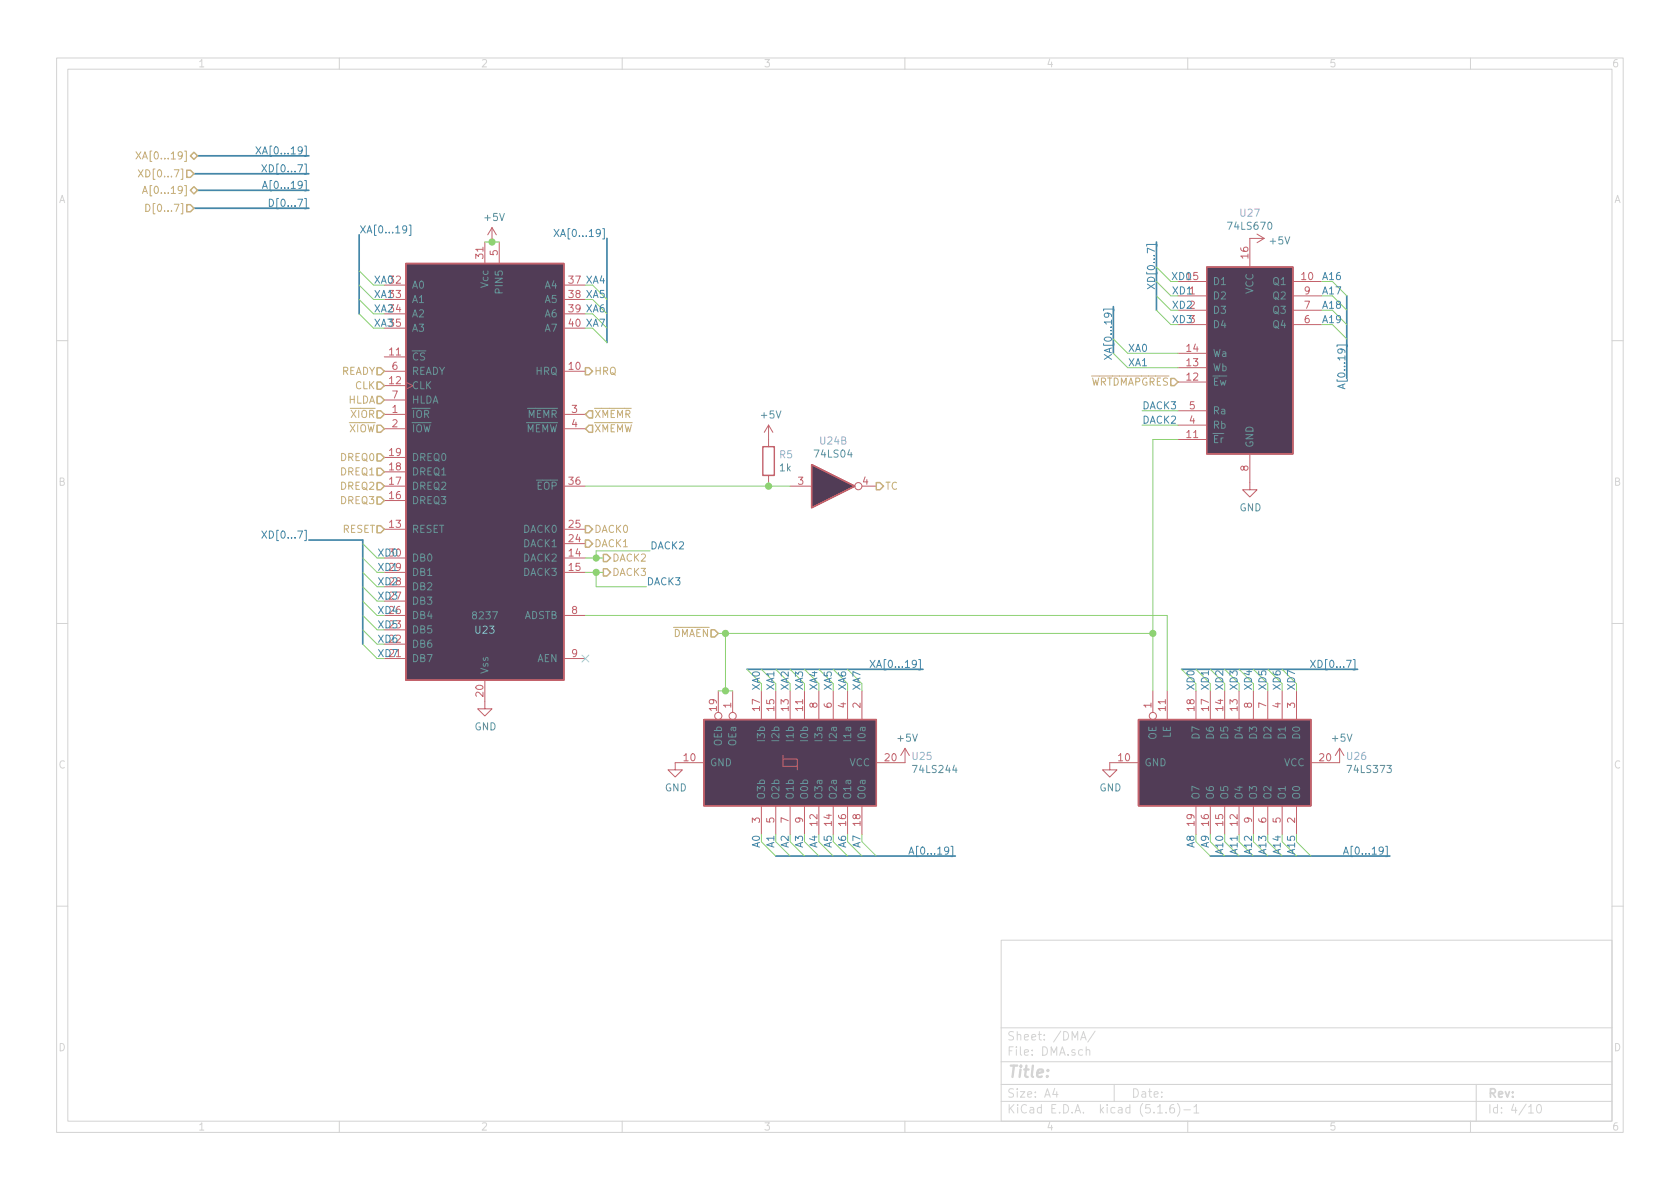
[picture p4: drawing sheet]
<svg xmlns="http://www.w3.org/2000/svg" width="297mm" height="210mm" viewBox="0 0 297 210" stroke-linecap="round" stroke-linejoin="round" font-family="sans-serif">
<g fill="none" stroke="#d3d3d3" stroke-width=".18">
<path d="M10 10.3h277v189.9h-277zM12 12.2h273v186.1h-273zM60 10.3v1.9M110 10.3v1.9M160 10.3v1.9M210 10.3v1.9M260 10.3v1.9M10 60.2h2M285 60.2h2M10 110.3h2M285 110.3h2M11.4 134.6a.62 .62 0 0 0-.9 .5 .62 .62 0 0 0 .7 .7l.2-.1"/>
<path d="M10 160.2h2M177 166.3h108v32h-108zM285 160.2h2M60 198.3v1.9M110 198.3v1.9M160 198.3v1.9M177 194.8h108M177 191.8h108M177 187.8h108M177 181.8h108M186.5 192.5l-.4 1h1M186.8 193v1"/>
<path d="M191.1 183.9l.5-1.5 .4 1.5M191.2 183.5h.7M192 185.7l.3-.1 .3 .1 .1 .9M192 185.1v1.5M193.6 182.3l-1.3 2M197 191.8v3M204.7 196.8h.8M206.2 196.7v.1M207.5 195.3a.59 .59 0 0 0-.7 .7v.5l.2 .2 .4 .1 .2-.1 .1-.5-.2-.2-.4-.1-.3 .3M208.2 195.1a1.71 1.71 0 0 1 0 2.3M209.3 196.3h1.2M210 198.3v1.9"/>
<path d="M211.1 195.8l.4-.5v1.5M211.1 196.8h.9M260 198.3v1.9M261 191.8v6.5M270.3 195.8l.4-.5v1.5M270.3 196.8h.8M271.8 195.5l.4-.2a.94 .94 0 0 1 0 1.5 .79 .79 0 0 1-.4-1.3z"/>
</g>
<g fill="#513c56" stroke="#513c56" stroke-width=".18">
<path d="M124.5 127.2h30.4v15.3h-30.4z"/>
<path d="M143.5 82.2l7.6 3.8-7.6 3.8z"/>
<path d="M201.3 127.2h30.5v15.3h-30.5z"/>
<path d="M213.4 47.2h15.2v33.1h-15.2z"/>
<path d="M71.8 46.6h27.9v73.7h-27.9z"/>
</g>
<path d="M71.8 46.6h27.9v73.7h-27.9zM213.4 47.2h15.2v33.1h-15.2zM134.9 79h2v5.1h-2zM143.5 82.2l7.6 3.8-7.6 3.8zM124.5 127.2h30.4v15.3h-30.4zM201.3 127.2h30.5v15.3h-30.5z" fill="none" stroke="#c4626b" stroke-width=".25"/>
<g fill="none" stroke="#c4626b" stroke-width=".18">
<path d="M67.9 50.4h3.9M67.9 53h3.9M67.9 55.5h3.9M67.9 58h3.9M85.7 42.8v3.8M87 40.3l-.8 1.2M87 40.3v2.5M87 40.3l.8 1.2M88.3 42.8v3.8M99.7 50.4h3.8M99.7 53h3.8M99.7 55.5h3.8"/>
<path d="M99.7 58h3.8M208.3 52.3h5.1M208.3 49.8h5.1M208.3 54.9h5.1M208.3 57.4h5.1M222.2 41.4l1.3 .8M223.5 42.2h-2.5v5M223.5 42.2l-1.3 .7M228.6 52.3h5.1M228.6 49.8h5.1M228.6 54.9h5.1M228.6 57.4h5.1"/>
<path d="M67.9 73.3h3.9M67.9 65.7h3.9M67.9 63.1h3.9M67.9 68.2h3.9M67.9 75.8h3.9M67.9 70.7h3.9M71.8 67.6l1.2 .6-1.2 .6M99.7 73.3h3.8M99.7 65.7h3.8M99.7 75.8h3.8M135.9 75.2v3.8M135.9 75.2l-.8 1.2"/>
<path d="M135.9 75.2l.8 1.2M208.3 77.7h5.1M208.3 67.6h5.1M208.3 65h5.1M208.3 62.5h5.1M208.3 75.2h5.1M208.3 72.6h5.1M67.9 86h3.9M67.9 93.6h3.9M67.9 98.7h3.9M67.9 88.5h3.9M67.9 83.4h3.9"/>
<path d="M67.9 80.9h3.9M99.7 86h3.8M99.7 93.6h3.8M99.7 98.7h3.8M99.7 96.1h3.8M135.9 84.1v1.2M139.7 86h3.8M152.4 86h2.5M221 80.3v6.3h1.2l-1.2 1.3-1.3-1.3h1.3M67.9 101.2h3.9M67.9 116.5h3.9M67.9 113.9h3.9"/>
<path d="M67.9 111.4h3.9M67.9 108.8h3.9M67.9 106.3h3.9M67.9 103.8h3.9M99.7 101.2h3.8M99.7 116.5h3.8M99.7 108.8h3.8M85.7 120.3v5h1.3l-1.3 1.3-1.2-1.3h1.2M124.5 134.9h-5.1v1.2h1.2l-1.2 1.3-1.3-1.3h1.3M127 122.2v3.8M129.5 122.2v3.8M134.6 122.2v5"/>
<path d="M137.2 122.2v5M138.4 134.2h2.6v1.3M138.4 133.6v1.9h2.6v.6M139.7 122.2v5M142.2 122.2v5M144.8 122.2v5M147.3 122.2v5M149.9 122.2v5M152.4 122.2v5M160 132.3v2.6h-5.1M160 132.3l-.7 1.3M160 132.3l.8 1.3"/>
<path d="M201.3 134.9h-5.1v1.2h1.3l-1.3 1.3-1.3-1.3h1.3M203.8 122.2v3.8M206.4 122.2v5M211.5 122.2v5M214 122.2v5M216.5 122.2v5M219.1 122.2v5M221.6 122.2v5M224.2 122.2v5M226.7 122.2v5M229.2 122.2v5M236.9 132.3v2.6h-5.1"/>
<path d="M236.9 132.3l-.8 1.3M236.9 132.3l.7 1.3M134.6 142.5v5.1M137.2 142.5v5.1M139.7 142.5v5.1M142.2 142.5v5.1M144.8 142.5v5.1M147.3 142.5v5.1M149.9 142.5v5.1M152.4 142.5v5.1M211.5 142.5v5.1M214 142.5v5.1"/>
<path d="M216.5 142.5v5.1M219.1 142.5v5.1M221.6 142.5v5.1M224.2 142.5v5.1M226.7 142.5v5.1M229.2 142.5v5.1"/>
<circle cx="151.8" cy="86" r=".63"/>
<circle cx="127" cy="126.6" r=".63"/>
<circle cx="129.5" cy="126.6" r=".63"/>
<circle cx="203.8" cy="126.6" r=".63"/>
</g>
<g fill="none" stroke="#4487aa" stroke-width=".3">
<path d="M34.3 30.7h20.3M34.3 36.8h20.3M34.9 33.6h19.7M34.9 27.6h19.7M63.5 41.5v14M107.3 42.2v18.4M196.8 54.2v8.3M204.5 42.8v12.1M238.1 52.3v14.6M54.6 95.5h9.5v18.4M132.1 118.4h31.1M208.9 118.4h31.1"/>
<path d="M137.2 151.4h31.7M214 151.4h31.7"/>
</g>
<g fill="none" stroke="#8dd272" stroke-width=".18">
<path d="M63.5 55.5l2.5 2.5M63.5 47.9l2.5 2.5M63.5 50.4l2.5 2.6M63.5 53l2.5 2.5M85.7 42.8h2.6M104.8 50.4l2.5 2.6M104.8 53l2.5 2.5M104.8 55.5l2.5 2.5M104.8 58l2.5 2.6M196.8 59.9l2.6 2.6h8.9M204.5 54.9l2.5 2.5M204.5 52.3l2.5 2.6"/>
<path d="M204.5 49.8l2.5 2.5M204.5 47.2l2.5 2.6M235.6 54.9l2.5 2.5M235.6 49.8l2.5 2.5M235.6 52.3l2.5 2.6M235.6 57.4l2.5 2.5M196.8 62.5l2.6 2.5h8.9M201.9 75.2h6.4M201.9 72.6h6.4M208.3 77.7h-4.5v44.5M64.1 98.7l2.6 2.5M64.1 96.1l2.6 2.6"/>
<path d="M103.5 86h36.2M103.5 98.7h3.2M114.9 97.4h-9.5v1.3M135.9 85.3v.7M64.1 106.3l2.6 2.5M64.1 111.4l2.6 2.5M64.1 108.8l2.6 2.6M64.1 103.8l2.6 2.5M64.1 101.2l2.6 2.6M64.1 113.9l2.6 2.6M103.5 108.8h102.9v13.4M103.5 101.2h3.2"/>
<path d="M105.4 101.2v2.6h8.9M127 112h76.8M128.3 112v10.2M132.1 118.4l2.5 2.5M134.6 118.4l2.6 2.5M137.2 118.4l2.5 2.5M139.7 118.4l2.5 2.5M142.2 118.4l2.6 2.5M144.8 118.4l2.5 2.5M147.3 118.4l2.6 2.5M149.9 118.4l2.5 2.5M208.9 118.4l2.6 2.5"/>
<path d="M211.5 118.4l2.5 2.5M214 118.4l2.5 2.5M216.5 118.4l2.6 2.5M219.1 118.4l2.5 2.5M221.6 118.4l2.6 2.5M224.2 118.4l2.5 2.5M226.7 118.4l2.5 2.5M127 122.2h2.5M134.6 148.8l2.6 2.6M137.2 148.8l2.5 2.6M139.7 148.8l2.5 2.6M142.2 148.8l2.6 2.6"/>
<path d="M144.8 148.8l2.5 2.6M147.3 148.8l2.6 2.6M149.9 148.8l2.5 2.6M152.4 148.8l2.5 2.6M211.5 148.8l2.5 2.6M214 148.8l2.5 2.6M216.5 148.8l2.6 2.6M219.1 148.8l2.5 2.6M221.6 148.8l2.6 2.6M224.2 148.8l2.5 2.6M226.7 148.8l2.5 2.6M229.2 148.8l2.6 2.6"/>
</g>
<g fill="none" stroke="#c3ae72" stroke-width=".25">
<path d="M33 36.2h.7l.6 .6-.6 .7h-.7zM33 30.1h.7l.6 .6-.6 .7h-.7zM33.7 33.6l.6-.6 .6 .6-.6 .7zM33.7 27.6l.6-.7 .6 .7-.6 .6zM66.7 67.6h.6l.6 .6-.6 .6h-.6zM66.7 65h.6l.6 .7-.6 .6h-.6zM66.7 70.1h.6l.6 .6-.6 .7h-.6zM66.7 72.6h.6l.6 .7-.6 .6h-.6zM66.7 75.2h.6l.6 .6-.6 .6h-.6zM103.5 73.3l.6-.7h.7v1.3h-.7zM103.5 65h.6l.7 .7-.7 .6h-.6zM104.1 75.2h.7v1.2h-.7l-.6-.6z"/>
<path d="M207 66.9h.6l.7 .7-.7 .6h-.6zM66.7 80.3h.6l.6 .6-.6 .6h-.6zM66.7 87.9h.6l.6 .6-.6 .6h-.6zM66.7 85.3h.6l.6 .7-.6 .6h-.6zM66.7 82.8h.6l.6 .6-.6 .7h-.6zM66.7 93h.6l.6 .6-.6 .6h-.6zM103.5 95.5h.6l.7 .6-.7 .7h-.6zM103.5 93h.6l.7 .6-.7 .6h-.6zM106.7 98h.6l.6 .7-.6 .6h-.6zM154.9 85.3h.7l.6 .7-.6 .6h-.7zM106.7 100.6h.6l.6 .6-.6 .6h-.6zM125.7 111.4h.7l.6 .6-.6 .6h-.7z"/>
</g>
<path d="M24.1 26.8l.8 1.3M24.5 30l.8 1.3M24.9 26.8l-.8 1.3M25.2 34.2l.4-1.3 .5 1.3M25.3 30l-.8 1.3M25.3 33.9h.6M25.8 36.1a.64 .64 0 0 1 .7 .6 .64 .64 0 0 1-.7 .7z" fill="none" stroke="#c3ae72" stroke-width=".18"/>
<g fill="none" stroke="#4487aa" stroke-width=".18">
<path d="M45.3 26l.8 1.2M46.1 26l-.8 1.2M46.3 29.1l.8 1.3M46.4 33.3l.4-1.3 .5 1.3M46.5 33h.6M47.1 29.1l-.8 1.3M47.6 35.2a.64 .64 0 0 1 .8 .7 .64 .64 0 0 1-.8 .6zM72.3 39.8h.3v1.8h-.3M71.9 40.5l-.2 .2h-.4l-.1-.2v-.4l.2-.2h.3l.2 .3a.97 .97 0 0 1-.2 .9l-.4 .1M98 40.6l.8 1.2M98.8 40.6l-.8 1.2M202.9 50.2l1.2 .9"/>
<path d="M204.1 50.2l-1.2 .9M195.2 62.7l1.3 .8M196.5 62.7l-1.3 .8M237.4 68v.6M237.8 67.9l-1.3 .4 1.3 .5M46.3 93.9l.8 1.3M47.1 93.9l-.8 1.3M153.8 116.8l.9 1.2M154.7 116.8l-.9 1.2M231.7 116.8l.9 1.2M232.6 116.8l-.9 1.2M160.7 151l.4-1.2 .5 1.2"/>
<path d="M160.8 150.7h.6M237.5 151l.5-1.2 .4 1.2M237.7 150.7h.6"/>
</g>
<g fill="#8dd272" stroke="#8dd272" stroke-width=".25">
<circle cx="87" cy="42.8" r=".51"/>
<circle cx="105.4" cy="98.7" r=".51"/>
<circle cx="128.3" cy="112" r=".51"/>
<circle cx="128.3" cy="122.2" r=".51"/>
<circle cx="203.8" cy="112" r=".51"/>
<circle cx="135.9" cy="86" r=".51"/>
<circle cx="105.4" cy="101.2" r=".51"/>
</g>
<path d="M102.9 115.8l1.2 1.3M104.1 115.8l-1.2 1.3" fill="none" stroke="#95dbdf" stroke-width=".18"/>
<text font-size="2.8" fill="#d3d3d3" x="178" y="190.5">Title:</text>
<g font-size="2.1" fill="#d3d3d3">
<text x="178" y="184">Sheet: /DMA/</text>
<text x="178" y="186.7">File: DMA.sch</text>
<text x="178" y="196.9">KiCad E.D.A. kicad (5.1.6)-1</text>
<text x="178" y="194.1">Size: A4</text>
<text x="200" y="194.1">Date:</text>
<text x="263" y="194.1">Rev:</text>
<text x="263" y="196.9">Id: 4/10</text>
</g>
<g font-size="1.8" fill="#d3d3d3">
<text x="35" y="11.9">1</text>
<text x="85" y="11.9">2</text>
<text x="135" y="11.9">3</text>
<text x="185" y="11.9">4</text>
<text x="235" y="11.9">5</text>
<text x="285" y="11.9">6</text>
<text x="10.4" y="35.9">A</text>
<text x="285.4" y="35.9">A</text>
<text x="10.4" y="85.9">B</text>
<text x="285.4" y="85.9">B</text>
<text x="285.4" y="135.9">C</text>
<text x="10.4" y="185.9">D</text>
<text x="285.4" y="185.9">D</text>
<text x="35" y="199.9">1</text>
<text x="85" y="199.9">2</text>
<text x="135" y="199.9">3</text>
<text x="185" y="199.9">4</text>
<text x="235" y="199.9">5</text>
<text x="285" y="199.9">6</text>
</g>
<g font-size="1.8" fill="#c3ae72">
<text x="25.3" y="28.2">XA[0...19]</text>
<text x="25.7" y="31.4">XD[0...7]</text>
<text x="26.5" y="34.3">A[0...19]</text>
<text x="26.9" y="37.5">D[0...7]</text>
<text x="60.2" y="66.3">READY</text>
<text x="61.5" y="71.4">HLDA</text>
<text x="62.8" y="68.8">CLK</text>
<text x="105" y="66.3">HRQ</text>
<text x="192.5" y="68.2">WRTDMAPGRES</text>
<text x="61.7" y="76.4">XIOW</text>
<text x="62.1" y="73.9">XIOR</text>
<text x="105" y="73.9">XMEMR</text>
<text x="105" y="76.4">XMEMW</text>
<text x="60.3" y="81.5">DREQ0</text>
<text x="60.3" y="89.1">DREQ3</text>
<text x="60.3" y="86.6">DREQ2</text>
<text x="60.3" y="84.1">DREQ1</text>
<text x="156.5" y="86.6">TC</text>
<text x="60.5" y="94.2">RESET</text>
<text x="105" y="94.2">DACK0</text>
<text x="105" y="96.8">DACK1</text>
<text x="108.2" y="101.8">DACK3</text>
<text x="108.2" y="99.3">DACK2</text>
<text x="119" y="112.6">DMAEN</text>
</g>
<g font-size="1.8" fill="#4487aa">
<text x="46.6" y="27.3">XA[0...19]</text>
<text x="47.5" y="30.5">XD[0...7]</text>
<text x="47.7" y="33.4">A[0...19]</text>
<text x="48.7" y="36.6">D[0...7]</text>
<text x="63.5" y="41.3">XA[0...19]</text>
<text x="99.3" y="41.9">XA[0...19]</text>
<text x="66" y="52.7">XA133</text>
<text x="66" y="50.2">XA032</text>
<text x="100.6" y="50.2">37 XA4</text>
<text x="100.6" y="52.7">38 XA5</text>
<text x="204.2" y="49.9" transform="rotate(-90 204.2 49.9)">XD[0...7]</text>
<text x="207" y="49.5">XD015</text>
<text x="207.1" y="52.1">XD11</text>
<text x="233.7" y="52.1">A17</text>
<text x="233.7" y="49.5">A16</text>
<text x="66" y="57.8">XA335</text>
<text x="66" y="55.2">XA234</text>
<text x="100.6" y="55.2">39 XA6</text>
<text x="100.6" y="57.8">40 XA7</text>
<text x="207.1" y="57.1">XD33</text>
<text x="207.1" y="54.6">XD22</text>
<text x="233.7" y="57.1">A19</text>
<text x="233.7" y="54.6">A18</text>
<text x="196.6" y="62.3" transform="rotate(-90 196.6 62.3)">XA[0...19]</text>
<text x="199.4" y="62.2">XA0</text>
<text x="199.4" y="64.8">XA1</text>
<text x="237.9" y="67.5" transform="rotate(-90 237.9 67.5)">A[0...19]</text>
<text x="201.9" y="72.4">DACK3</text>
<text x="201.9" y="74.9">DACK2</text>
<text x="47.5" y="95.2">XD[0...7]</text>
<text x="66.7" y="101">XD1</text>
<text x="66.7" y="98.4">XD0</text>
<text x="68.9" y="101">29</text>
<text x="68.9" y="98.4">30</text>
<text x="114.9" y="97.1">DACK2</text>
<text x="66.7" y="106">XD3</text>
<text x="66.7" y="103.5">XD2</text>
<text x="68.9" y="106">27</text>
<text x="68.9" y="103.5">28</text>
<text x="114.3" y="103.5">DACK3</text>
<text x="66.7" y="113.7">XD6</text>
<text x="66.7" y="111.1">XD5</text>
<text x="66.7" y="108.6">XD4</text>
<text x="68.9" y="113.7">22</text>
<text x="68.9" y="111.1">23</text>
<text x="68.9" y="108.6">26</text>
<text x="66.7" y="116.2">XD7</text>
<text x="68.9" y="116.2">21</text>
<text x="155.1" y="118.1">XA[0...19]</text>
<text x="232.9" y="118.1">XD[0...7]</text>
<text x="134.4" y="122.2" transform="rotate(-90 134.4 122.2)">XA0</text>
<text x="136.9" y="122.2" transform="rotate(-90 136.9 122.2)">XA1</text>
<text x="139.4" y="122.2" transform="rotate(-90 139.4 122.2)">XA2</text>
<text x="142" y="122.2" transform="rotate(-90 142 122.2)">XA3</text>
<text x="144.5" y="122.2" transform="rotate(-90 144.5 122.2)">XA4</text>
<text x="147.1" y="122.2" transform="rotate(-90 147.1 122.2)">XA5</text>
<text x="149.6" y="122.2" transform="rotate(-90 149.6 122.2)">XA6</text>
<text x="152.1" y="122.2" transform="rotate(-90 152.1 122.2)">XA7</text>
<text x="211.2" y="122.2" transform="rotate(-90 211.2 122.2)">XD0</text>
<text x="213.7" y="122.2" transform="rotate(-90 213.7 122.2)">XD1</text>
<text x="216.3" y="122.2" transform="rotate(-90 216.3 122.2)">XD2</text>
<text x="218.8" y="122.2" transform="rotate(-90 218.8 122.2)">XD3</text>
<text x="221.4" y="122.2" transform="rotate(-90 221.4 122.2)">XD4</text>
<text x="223.9" y="122.2" transform="rotate(-90 223.9 122.2)">XD5</text>
<text x="226.4" y="122.2" transform="rotate(-90 226.4 122.2)">XD6</text>
<text x="229" y="122.2" transform="rotate(-90 229 122.2)">XD7</text>
<text x="134.4" y="149.8" transform="rotate(-90 134.4 149.8)">A0</text>
<text x="136.9" y="149.8" transform="rotate(-90 136.9 149.8)">A1</text>
<text x="139.4" y="149.8" transform="rotate(-90 139.4 149.8)">A2</text>
<text x="142" y="149.8" transform="rotate(-90 142 149.8)">A3</text>
<text x="144.5" y="149.8" transform="rotate(-90 144.5 149.8)">A4</text>
<text x="147.1" y="149.8" transform="rotate(-90 147.1 149.8)">A5</text>
<text x="149.6" y="149.8" transform="rotate(-90 149.6 149.8)">A6</text>
<text x="152.1" y="149.8" transform="rotate(-90 152.1 149.8)">A7</text>
<text x="211.2" y="149.8" transform="rotate(-90 211.2 149.8)">A8</text>
<text x="213.7" y="149.8" transform="rotate(-90 213.7 149.8)">A9</text>
<text x="162" y="151.1">A[0...19]</text>
<text x="216.3" y="150.8" transform="rotate(-90 216.3 150.8)">A10</text>
<text x="218.8" y="150.8" transform="rotate(-90 218.8 150.8)">A11</text>
<text x="221.4" y="150.8" transform="rotate(-90 221.4 150.8)">A12</text>
<text x="223.9" y="150.8" transform="rotate(-90 223.9 150.8)">A13</text>
<text x="226.4" y="150.8" transform="rotate(-90 226.4 150.8)">A14</text>
<text x="229" y="150.8" transform="rotate(-90 229 150.8)">A15</text>
<text x="238.9" y="151.1">A[0...19]</text>
</g>
<g font-size="1.8" fill="#669696">
<text x="85.8" y="39.1">+5V</text>
<text x="217.4" y="40.6">74LS670</text>
<text x="224.6" y="43.2">+5V</text>
<text x="72.8" y="51">A0</text>
<text x="72.8" y="53.6">A1</text>
<text x="86.4" y="50.8" transform="rotate(-90 86.4 50.8)">Vcc</text>
<text x="88.9" y="51.6" transform="rotate(-90 88.9 51.6)">PIN5</text>
<text x="96.4" y="51">A4</text>
<text x="96.4" y="53.6">A5</text>
<text x="214.4" y="53">D2</text>
<text x="214.4" y="50.4">D1</text>
<text x="221.6" y="52" transform="rotate(-90 221.6 52)">VCC</text>
<text x="225.2" y="50.4">Q1</text>
<text x="225.2" y="53">Q2</text>
<text x="72.8" y="56.1">A2</text>
<text x="72.8" y="58.7">A3</text>
<text x="96.4" y="56.1">A6</text>
<text x="96.4" y="58.7">A7</text>
<text x="214.4" y="55.5">D3</text>
<text x="214.4" y="58">D4</text>
<text x="225.2" y="58">Q4</text>
<text x="225.2" y="55.5">Q3</text>
<text x="72.8" y="63.7">CS</text>
<text x="214.4" y="65.7">Wb</text>
<text x="214.4" y="63.1">Wa</text>
<text x="72.8" y="68.8">CLK</text>
<text x="72.8" y="66.3">READY</text>
<text x="72.8" y="71.4">HLDA</text>
<text x="94.7" y="66.3">HRQ</text>
<text x="214.4" y="68.2">Ew</text>
<text x="72.8" y="73.9">IOR</text>
<text x="72.8" y="76.4">IOW</text>
<text x="92.9" y="76.4">MEMW</text>
<text x="93.3" y="73.9">MEMR</text>
<text x="134.7" y="74">+5V</text>
<text x="214.4" y="75.8">Rb</text>
<text x="214.4" y="73.3">Ra</text>
<text x="72.8" y="81.5">DREQ0</text>
<text x="137.9" y="83.4">1k</text>
<text x="144.2" y="80.9">74LS04</text>
<text x="214.4" y="78.4">Er</text>
<text x="221.6" y="79.2" transform="rotate(-90 221.6 79.2)">GND</text>
<text x="72.8" y="89.1">DREQ3</text>
<text x="72.8" y="86.6">DREQ2</text>
<text x="72.8" y="84.1">DREQ1</text>
<text x="94.9" y="86.6">EOP</text>
<text x="72.8" y="94.2">RESET</text>
<text x="92.6" y="94.2">DACK0</text>
<text x="219.2" y="90.4">GND</text>
<text x="72.8" y="101.8">DB1</text>
<text x="72.8" y="99.3">DB0</text>
<text x="92.6" y="99.3">DACK2</text>
<text x="92.6" y="101.8">DACK3</text>
<text x="92.6" y="96.8">DACK1</text>
<text x="72.8" y="106.9">DB3</text>
<text x="72.8" y="104.4">DB2</text>
<text x="72.8" y="112">DB5</text>
<text x="72.8" y="109.5">DB4</text>
<text x="83.8" y="109.5">8237</text>
<text x="92.6" y="109.5">ADSTB</text>
<text x="72.8" y="117.1">DB7</text>
<text x="72.8" y="114.5">DB6</text>
<text x="86.4" y="119.2" transform="rotate(-90 86.4 119.2)">Vss</text>
<text x="94.9" y="117.1">AEN</text>
<text x="83.9" y="129.2">GND</text>
<text x="127.6" y="131.9" transform="rotate(-90 127.6 131.9)">OEb</text>
<text x="130.2" y="131.8" transform="rotate(-90 130.2 131.8)">OEa</text>
<text x="135.3" y="130.8" transform="rotate(-90 135.3 130.8)">I3b</text>
<text x="137.8" y="130.8" transform="rotate(-90 137.8 130.8)">I2b</text>
<text x="140.3" y="130.8" transform="rotate(-90 140.3 130.8)">I1b</text>
<text x="142.9" y="130.8" transform="rotate(-90 142.9 130.8)">I0b</text>
<text x="145.4" y="130.7" transform="rotate(-90 145.4 130.7)">I3a</text>
<text x="148" y="130.7" transform="rotate(-90 148 130.7)">I2a</text>
<text x="150.5" y="130.7" transform="rotate(-90 150.5 130.7)">I1a</text>
<text x="153" y="130.7" transform="rotate(-90 153 130.7)">I0a</text>
<text x="158.8" y="131.2">+5V</text>
<text x="204.5" y="130.8" transform="rotate(-90 204.5 130.8)">OE</text>
<text x="207" y="130.5" transform="rotate(-90 207 130.5)">LE</text>
<text x="212.1" y="130.5" transform="rotate(-90 212.1 130.5)">D7</text>
<text x="214.6" y="130.5" transform="rotate(-90 214.6 130.5)">D6</text>
<text x="217.2" y="130.5" transform="rotate(-90 217.2 130.5)">D5</text>
<text x="219.7" y="130.5" transform="rotate(-90 219.7 130.5)">D4</text>
<text x="222.2" y="130.5" transform="rotate(-90 222.2 130.5)">D3</text>
<text x="224.8" y="130.5" transform="rotate(-90 224.8 130.5)">D2</text>
<text x="227.3" y="130.5" transform="rotate(-90 227.3 130.5)">D1</text>
<text x="229.9" y="130.5" transform="rotate(-90 229.9 130.5)">D0</text>
<text x="235.6" y="131.2">+5V</text>
<text x="125.5" y="135.5">GND</text>
<text x="150.2" y="135.5">VCC</text>
<text x="161.7" y="136.7">74LS244</text>
<text x="202.3" y="135.5">GND</text>
<text x="227" y="135.5">VCC</text>
<text x="238.5" y="136.7">74LS373</text>
<text x="117.6" y="139.9">GND</text>
<text x="135.3" y="141.5" transform="rotate(-90 135.3 141.5)">O3b</text>
<text x="137.8" y="141.5" transform="rotate(-90 137.8 141.5)">O2b</text>
<text x="140.3" y="141.5" transform="rotate(-90 140.3 141.5)">O1b</text>
<text x="142.9" y="141.5" transform="rotate(-90 142.9 141.5)">O0b</text>
<text x="145.4" y="141.5" transform="rotate(-90 145.4 141.5)">O3a</text>
<text x="148" y="141.5" transform="rotate(-90 148 141.5)">O2a</text>
<text x="150.5" y="141.5" transform="rotate(-90 150.5 141.5)">O1a</text>
<text x="153" y="141.5" transform="rotate(-90 153 141.5)">O0a</text>
<text x="194.4" y="139.9">GND</text>
<text x="212.1" y="141.5" transform="rotate(-90 212.1 141.5)">O7</text>
<text x="214.6" y="141.5" transform="rotate(-90 214.6 141.5)">O6</text>
<text x="217.2" y="141.5" transform="rotate(-90 217.2 141.5)">O5</text>
<text x="219.7" y="141.5" transform="rotate(-90 219.7 141.5)">O4</text>
<text x="222.2" y="141.5" transform="rotate(-90 222.2 141.5)">O3</text>
<text x="224.8" y="141.5" transform="rotate(-90 224.8 141.5)">O2</text>
<text x="227.3" y="141.5" transform="rotate(-90 227.3 141.5)">O1</text>
<text x="229.9" y="141.5" transform="rotate(-90 229.9 141.5)">O0</text>
</g>
<g font-size="1.8" fill="#a683e1">
<text x="219.4" y="38.3">U27</text>
<text x="137.9" y="81">R5</text>
<text x="145.1" y="78.6">U24B</text>
<text x="84.1" y="112.1">U23</text>
<text x="161.4" y="134.4">U25</text>
<text x="238.2" y="134.4">U26</text>
</g>
<g font-size="1.8" fill="#c4626b">
<text x="85.5" y="45.7" transform="rotate(-90 85.5 45.7)">31</text>
<text x="88" y="45.2" transform="rotate(-90 88 45.2)">5</text>
<text x="220.7" y="45.7" transform="rotate(-90 220.7 45.7)">16</text>
<text x="230.2" y="49.5">10</text>
<text x="230.7" y="52.1">9</text>
<text x="230.7" y="57.1">6</text>
<text x="230.7" y="54.6">7</text>
<text x="68.9" y="62.9">11</text>
<text x="69.4" y="65.4">6</text>
<text x="100.6" y="65.4">10</text>
<text x="209.9" y="64.8">13</text>
<text x="209.9" y="62.2">14</text>
<text x="68.9" y="67.9">12</text>
<text x="69.4" y="70.5">7</text>
<text x="209.9" y="67.3">12</text>
<text x="69.4" y="73">1</text>
<text x="69.4" y="75.6">2</text>
<text x="101.1" y="73">3</text>
<text x="101.1" y="75.6">4</text>
<text x="209.9" y="77.5">11</text>
<text x="210.3" y="74.9">4</text>
<text x="210.3" y="72.4">5</text>
<text x="68.9" y="83.2">18</text>
<text x="68.9" y="80.6">19</text>
<text x="220.7" y="83.3" transform="rotate(-90 220.7 83.3)">8</text>
<text x="68.9" y="88.3">16</text>
<text x="68.9" y="85.7">17</text>
<text x="100.6" y="85.7">36</text>
<text x="141.1" y="85.7">3</text>
<text x="152.6" y="85.7">4</text>
<text x="68.9" y="93.3">13</text>
<text x="100.6" y="95.9">24</text>
<text x="100.6" y="93.3">25</text>
<text x="100.6" y="98.4">14</text>
<text x="100.6" y="101">15</text>
<text x="101.1" y="108.6">8</text>
<text x="101.1" y="116.2">9</text>
<text x="85.5" y="123.1" transform="rotate(-90 85.5 123.1)">20</text>
<text x="126.7" y="125.7" transform="rotate(-90 126.7 125.7)">19</text>
<text x="129.3" y="125.2" transform="rotate(-90 129.3 125.2)">1</text>
<text x="134.4" y="125.7" transform="rotate(-90 134.4 125.7)">17</text>
<text x="136.9" y="125.7" transform="rotate(-90 136.9 125.7)">15</text>
<text x="139.4" y="125.7" transform="rotate(-90 139.4 125.7)">13</text>
<text x="142" y="125.7" transform="rotate(-90 142 125.7)">11</text>
<text x="144.5" y="125.2" transform="rotate(-90 144.5 125.2)">8</text>
<text x="147.1" y="125.2" transform="rotate(-90 147.1 125.2)">6</text>
<text x="149.6" y="125.2" transform="rotate(-90 149.6 125.2)">4</text>
<text x="152.1" y="125.2" transform="rotate(-90 152.1 125.2)">2</text>
<text x="203.6" y="125.2" transform="rotate(-90 203.6 125.2)">1</text>
<text x="206.1" y="125.7" transform="rotate(-90 206.1 125.7)">11</text>
<text x="211.2" y="125.7" transform="rotate(-90 211.2 125.7)">18</text>
<text x="213.7" y="125.7" transform="rotate(-90 213.7 125.7)">17</text>
<text x="216.3" y="125.7" transform="rotate(-90 216.3 125.7)">14</text>
<text x="218.8" y="125.7" transform="rotate(-90 218.8 125.7)">13</text>
<text x="221.4" y="125.2" transform="rotate(-90 221.4 125.2)">8</text>
<text x="223.9" y="125.2" transform="rotate(-90 223.9 125.2)">7</text>
<text x="226.4" y="125.2" transform="rotate(-90 226.4 125.2)">4</text>
<text x="229" y="125.2" transform="rotate(-90 229 125.2)">3</text>
<text x="121" y="134.6">10</text>
<text x="156.5" y="134.6">20</text>
<text x="197.8" y="134.6">10</text>
<text x="233.3" y="134.6">20</text>
<text x="134.4" y="145.5" transform="rotate(-90 134.4 145.5)">3</text>
<text x="136.9" y="145.5" transform="rotate(-90 136.9 145.5)">5</text>
<text x="139.4" y="145.5" transform="rotate(-90 139.4 145.5)">7</text>
<text x="142" y="145.5" transform="rotate(-90 142 145.5)">9</text>
<text x="144.5" y="146" transform="rotate(-90 144.5 146)">12</text>
<text x="147.1" y="146" transform="rotate(-90 147.1 146)">14</text>
<text x="149.6" y="146" transform="rotate(-90 149.6 146)">16</text>
<text x="152.1" y="146" transform="rotate(-90 152.1 146)">18</text>
<text x="211.2" y="146" transform="rotate(-90 211.2 146)">19</text>
<text x="213.7" y="146" transform="rotate(-90 213.7 146)">16</text>
<text x="216.3" y="146" transform="rotate(-90 216.3 146)">15</text>
<text x="218.8" y="146" transform="rotate(-90 218.8 146)">12</text>
<text x="221.4" y="145.5" transform="rotate(-90 221.4 145.5)">9</text>
<text x="223.9" y="145.5" transform="rotate(-90 223.9 145.5)">6</text>
<text x="226.4" y="145.5" transform="rotate(-90 226.4 145.5)">5</text>
<text x="229" y="145.5" transform="rotate(-90 229 145.5)">2</text>
</g>
</svg>
